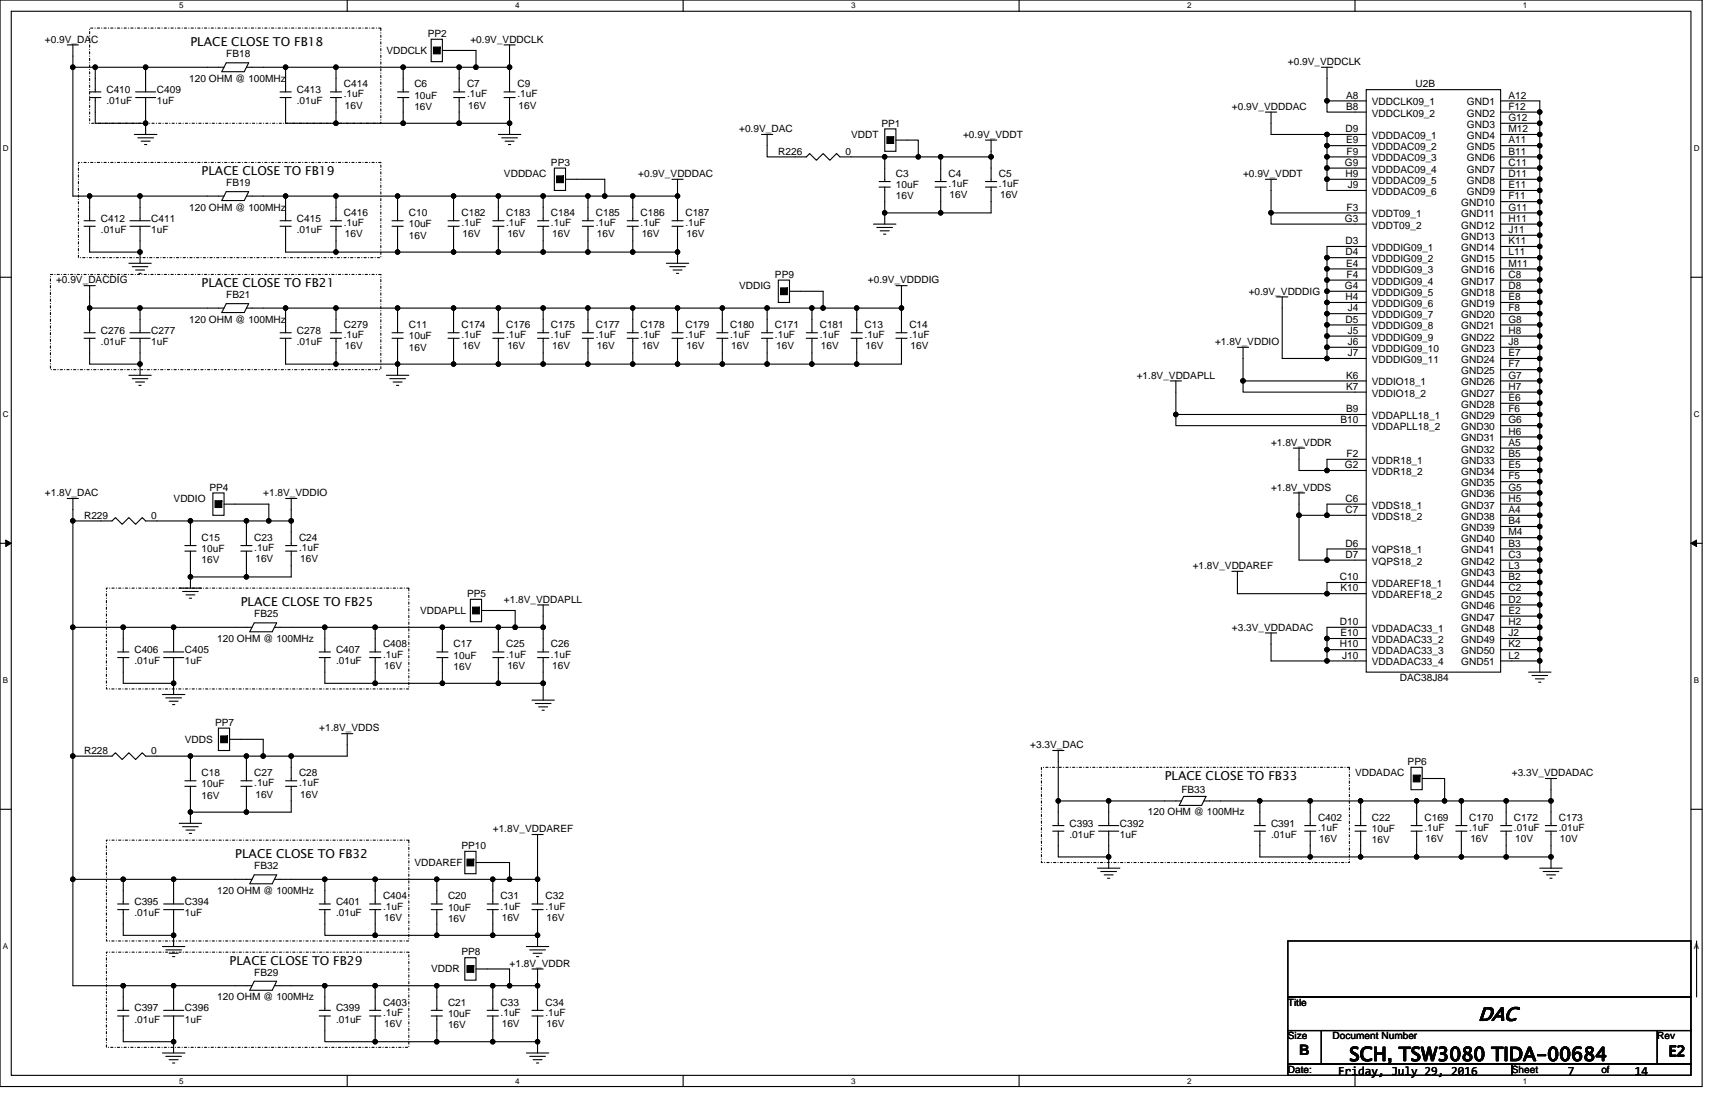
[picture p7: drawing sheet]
<svg xmlns="http://www.w3.org/2000/svg" width="432mm" height="279mm" viewBox="0 0 432 279" stroke-linecap="round" stroke-linejoin="round" font-family="sans-serif">
<path d="M0 0h428.6v273.5h-428.6zM2.8 2.8h422.9v267.9h-422.9z" fill="none" stroke="#000" stroke-width=".28"/>
<g fill="#fff">
<path d="M45.1 .3h1.1v2.3h-1.1z"/>
<path d="M45.1 271h1.1v2.2h-1.1z"/>
</g>
<path d="M87.4 0v2.8M87.4 270.7v2.8" fill="none" stroke="#000" stroke-width=".28"/>
<g fill="#fff">
<path d="M129.7 .3h1.1v2.3h-1.1z"/>
<path d="M129.7 271h1.1v2.2h-1.1z"/>
</g>
<path d="M172 0v2.8M172 270.7v2.8" fill="none" stroke="#000" stroke-width=".28"/>
<g fill="#fff">
<path d="M214.3 .3h1.1v2.3h-1.1z"/>
<path d="M214.3 271h1.1v2.2h-1.1z"/>
</g>
<path d="M256.6 0v2.8M256.6 270.7v2.8" fill="none" stroke="#000" stroke-width=".28"/>
<g fill="#fff">
<path d="M298.9 .3h1.1v2.3h-1.1z"/>
<path d="M298.9 271h1.1v2.2h-1.1z"/>
</g>
<path d="M341.2 0v2.8M341.2 270.7v2.8" fill="none" stroke="#000" stroke-width=".28"/>
<g fill="#fff">
<path d="M383.5 .3h1.1v2.3h-1.1z"/>
<path d="M383.5 271h1.1v2.2h-1.1z"/>
<path d="M.7 36.3h1.5v2.3h-1.5z"/>
<path d="M426.5 36.3h1.4v2.3h-1.4z"/>
<path d="M.7 103.3h1.5v2.2h-1.5z"/>
<path d="M426.5 103.3h1.4v2.2h-1.4z"/>
</g>
<path d="M0 69.8h2.8M425.7 69.8h2.9" fill="none" stroke="#000" stroke-width=".28"/>
<g fill="#fff">
<path d="M.7 170.2h1.4v2.3h-1.4z"/>
<path d="M426.5 170.2h1.3v2.3h-1.3z"/>
</g>
<path d="M0 136.8h2.8M425.7 136.8h2.9" fill="none" stroke="#000" stroke-width=".28"/>
<path d="M1.4 135.9l1.4 .9-1.4 .8zM425.7 136.8l1.4-.9v1.7z" fill="#000" stroke="#000" stroke-width=".25"/>
<g fill="#fff">
<path d="M.7 237.2h1.4v2.2h-1.4z"/>
<path d="M426.4 237.2h1.4v2.2h-1.4z"/>
</g>
<g fill="none" stroke="#000" stroke-width=".28">
<path d="M16.9 11.3h2.8M18.4 16.9h5.6M18.4 16.9v32.5h4.2M18.4 11.3v5.6M24 16.9h12.7M24 16.9v6.2M36.7 16.9v6.2M56.4 16.9h-19.7M57 15.8h5.6l-1.1 2.3h-5.7zM71.9 16.9h-9.9M71.9 16.9v6.2M71.9 16.9h12.7"/>
<path d="M84.6 16.9v6.2M84.6 16.9h16.9M101.5 16.9h14.1M101.5 16.9v6.2M108.6 9.9h2.8v5.6h-2.8zM111.4 12.7h8.4v4.2M115.6 16.9v6.2M115.6 16.9h4.2M119.8 16.9h8.5M126.9 11.3h2.8M128.3 16.9v6.2M128.3 11.3v5.6"/>
<path d="M332.7 16.9h2.8M334.1 16.9v8.5h9.9M22.6 23.1h2.8M22.6 24.6h2.8M24 24.6v6.4h12.7M33.8 33.8h5.7M34.1 24.6h5.1M34.1 23.1h5.1M34.7 34.7h4M35.5 35.5h2.3M36.4 36.4h.6M36.7 31v2.8"/>
<path d="M36.7 24.6v6.4M70.5 23.1h2.8M70.5 24.6h2.8M71.9 24.6v6.4h12.7M83.2 23.1h2.8M83.2 24.6h2.8M84.6 24.6v6.4M84.6 31h16.9M100.1 23.1h2.8M100.1 24.6h2.8M101.5 31h14.1M101.5 24.6v6.4"/>
<path d="M114.2 23.1h2.8M114.2 24.6h2.8M115.6 24.6v6.4M115.6 31h12.7M125.5 33.8h5.6M126.3 34.7h4M126.9 23.1h2.8M126.9 24.6h2.8M127.2 35.5h2.2M128 36.4h.6M128.3 24.6v6.4M128.3 31v2.8"/>
<path d="M191.7 33.8h2.9M193.1 33.8v5.7h9.9l.9-.8 1.6 1.6 1.7-1.6 1.7 1.6 1.7-1.6 .9 .8h11.3v6.2M222.8 32.4h2.8v5.7h-2.8zM222.8 39.5h8.4M225.6 35.3h5.6v4.2M231.2 39.5h5.7M236.9 39.5v6.2M236.9 39.5h12.6M248.1 35.3h2.9M249.5 35.3v4.2M249.5 39.5v6.2M318.6 28.2h2.8"/>
<path d="M320 28.2v5.6h14.1M334.1 25.4v2.8h9.9M334.1 39.5v2.8M334.1 33.8h9.9M334.1 33.8v2.9h9.9M334.1 36.7v2.8h9.9M344 22.6h33.8v146.6h-33.8zM377.8 25.4h9.9v2.8M377.8 28.2h9.9M377.8 31h9.9M377.8 33.8h9.9M377.8 36.7h9.9"/>
<path d="M377.8 39.5h9.9M387.7 28.2v2.8M387.7 31v2.8M387.7 33.8v2.9M387.7 36.7v2.8M387.7 39.5v2.8M21.2 55.6h2.8M21.2 57h2.8M22.6 57v6.5h12.7M22.6 49.4v6.2M22.6 49.4h12.7M32.7 57h5.1"/>
<path d="M32.7 55.6h5.1M35.3 49.4v6.2M35.3 57v6.5M56.4 49.4h-21.1M57 48.2h5.6l-1.1 2.3h-5.7zM62 49.4h9.9M70.5 55.6h2.8M70.5 57h2.8M71.9 57v6.5h12.7M71.9 49.4v6.2M71.9 49.4h12.7M83.2 55.6h2.8"/>
<path d="M83.2 57h2.8M84.6 57v6.5M84.6 49.4h15.5M84.6 49.4v6.2M98.7 55.6h2.8M98.7 57h2.8M100.1 57v6.5M100.1 49.4h14.1M100.1 49.4v6.2M112.8 55.6h2.8M112.8 57h2.8M114.2 49.4h22.6"/>
<path d="M114.2 57v6.5h11.3M114.2 49.4v6.2M124.1 55.6h2.8M124.1 57h2.8M125.5 57v6.5M125.5 49.4v6.2M135.3 55.6h2.9M135.3 57h2.9M136.8 49.4h11.2M136.8 49.4v6.2M136.8 57v6.5M139.6 42.3h2.8v5.6h-2.8z"/>
<path d="M142.4 45.1h9.9v4.3M146.6 55.6h2.8M146.6 57h2.8M148 49.4v6.2M148 57v6.5M148 49.4h4.3M152.3 49.4h7M157.9 55.6h2.8M157.9 57h2.8M159.3 49.4v6.2M159.3 57v6.5M159.3 49.4h11.3"/>
<path d="M169.2 45.1h2.8M169.2 55.6h2.8M169.2 57h2.8M170.6 45.1v4.3M170.6 49.4v6.2M170.6 57v6.5M219.9 56.4h5.7M220.8 57.3h3.9M221.3 45.7h2.9M221.3 47.1h2.9M221.6 58.1h2.3M222.5 58.9h.5"/>
<path d="M222.8 53.6v2.8M222.8 47.1v6.5h14.1M235.4 45.7h2.9M235.4 47.1h2.9M236.9 47.1v6.5M248.1 45.7h2.9M248.1 47.1h2.9M249.5 47.1v6.5h-12.6M318.6 45.1h2.8M320 53.6v2.8h24M320 45.1v8.5M334.1 42.3v2.8h9.9"/>
<path d="M334.1 42.3h9.9M334.1 45.1v2.8h9.9M344 53.6h-24M377.8 42.3h9.9M377.8 45.1h9.9M377.8 47.9h9.9M377.8 50.8h9.9M377.8 53.6h9.9M377.8 56.4h9.9M387.7 42.3v2.8M387.7 45.1v2.8M387.7 47.9v2.9"/>
<path d="M387.7 50.8v2.8M387.7 53.6v2.8M387.7 59.2h-9.9M387.7 56.4v2.8M387.7 59.2v2.8M21.2 71.9h2.8M22.6 71.9v5.7M22.6 77.6h12.7M22.6 77.6v6.2M32.4 66.3h5.7M33.3 67.1h3.9M34.1 68h2.3"/>
<path d="M35 68.8h.5M35.3 63.5v2.8M35.3 77.6v6.2M56.4 77.6h-21.1M57 76.4h5.6l-1.1 2.3h-5.7zM62 77.6h9.9M71.9 77.6v6.2M71.9 77.6h12.7M84.6 63.5h15.5M84.6 77.6h15.5M84.6 77.6v6.2M100.1 77.6h14.1"/>
<path d="M100.1 77.6v6.2M100.1 63.5h14.1M114.2 77.6v6.2M114.2 77.6h11.3M125.5 63.5h11.3M125.5 77.6v6.2M125.5 77.6h11.3M136.8 77.6v6.2M136.8 77.6h11.2v6.2M136.8 63.5h11.2M148 77.6h11.3M148 63.5h11.3"/>
<path d="M159.3 77.6v6.2M159.3 77.6h11.3v6.2M159.3 63.5h11.3M167.8 66.3h5.6M168.6 67.1h4M169.5 68h2.2M170.3 68.8h.6M170.6 63.5v2.8M170.6 77.6h11.3M181.9 77.6h11.2M181.9 77.6v6.2M193.1 77.6v6.2"/>
<path d="M193.1 77.6h11.3M196 70.5h2.8v5.6h-2.8zM198.8 73.3h8.4v4.3M204.4 77.6v6.2M204.4 77.6h2.8M207.2 77.6h8.5M215.7 77.6h11.3M215.7 77.6v6.2M225.6 71.9h2.8M227 71.9v5.7M227 77.6v6.2M321.4 74.7h2.9"/>
<path d="M322.8 74.7v15.5h11.3M334.1 79v2.8h9.9M334.1 76.1v2.9M334.1 76.1h9.9M334.1 64.9v2.8h9.9M334.1 67.7v2.8h9.9M334.1 70.5v2.8h9.9M334.1 79h9.9M334.1 73.3v2.8M344 62h-9.9v2.9h9.9M377.8 64.9h9.9M377.8 67.7h9.9"/>
<path d="M377.8 70.5h9.9M377.8 73.3h9.9M377.8 76.1h9.9M377.8 79h9.9M387.7 62h-9.9M387.7 62v2.9M387.7 64.9v2.8M387.7 67.7v2.8M387.7 70.5v2.8M387.7 73.3v2.8M387.7 76.1v2.9M387.7 79v2.8"/>
<path d="M21.2 83.8h2.8M21.2 85.2h2.8M22.6 85.2v6.5h12.7M32.4 94.5h5.7M32.7 85.2h5.1M32.7 83.8h5.1M33.3 95.3h3.9M34.1 96.2h2.3M35 97h.5M35.3 91.7v2.8M35.3 85.2v6.5M70.5 83.8h2.8"/>
<path d="M70.5 85.2h2.8M71.9 85.2v6.5h12.7M83.2 83.8h2.8M83.2 85.2h2.8M84.6 91.7h15.5M84.6 85.2v6.5M97.3 94.5h5.6M98.1 95.3h4M98.7 83.8h2.8M98.7 85.2h2.8M99 96.2h2.2M99.8 97h.6"/>
<path d="M100.1 91.7h14.1M100.1 91.7v2.8M100.1 85.2v6.5M112.8 83.8h2.8M112.8 85.2h2.8M114.2 91.7h11.3M114.2 85.2v6.5M124.1 83.8h2.8M124.1 85.2h2.8M125.5 85.2v6.5M125.5 91.7h11.3M135.3 83.8h2.9"/>
<path d="M135.3 85.2h2.9M136.8 85.2v6.5M136.8 91.7h11.2M146.6 83.8h2.8M146.6 85.2h2.8M148 91.7h11.3M148 85.2v6.5M157.9 83.8h2.8M157.9 85.2h2.8M159.3 91.7h11.3M159.3 85.2v6.5M169.2 83.8h2.8"/>
<path d="M169.2 85.2h2.8M170.6 85.2v6.5M170.6 91.7h11.3M180.5 83.8h2.8M180.5 85.2h2.8M181.9 91.7h11.2M181.9 85.2v6.5M191.7 83.8h2.9M191.7 85.2h2.9M193.1 91.7h11.3M193.1 85.2v6.5M203 83.8h2.8"/>
<path d="M203 85.2h2.8M204.4 91.7h11.3M204.4 85.2v6.5M214.3 83.8h2.8M214.3 85.2h2.8M215.7 85.2v6.5M225.6 83.8h2.8M225.6 85.2h2.8M227 85.2v6.5h-11.3M294.6 95.9h2.9M296.1 95.9v8.4M311.6 87.4h2.8"/>
<path d="M313 87.4v8.5M313 95.9v2.8h31M313 95.9h31M334.1 81.8v2.8h9.9M334.1 87.4v2.8h9.9M334.1 84.6v2.8h9.9M377.8 81.8h9.9M377.8 84.6h9.9M377.8 87.4h9.9M377.8 90.2h9.9M377.8 93h9.9M377.8 95.9h9.9"/>
<path d="M377.8 98.7h9.9M387.7 81.8v2.8M387.7 84.6v2.8M387.7 87.4v2.8M387.7 90.2v2.8M387.7 93v2.9M387.7 95.9v2.8M387.7 98.7v2.8M296.1 104.3v2.8h47.9M296.1 104.3h47.9M325.6 112.8h2.9M327.1 112.8v5.6h7"/>
<path d="M334.1 118.4h9.9M344 115.6h-9.9v2.8M377.8 101.5h9.9M377.8 104.3h9.9M377.8 107.1h9.9M377.8 110h9.9M377.8 112.8h9.9M377.8 115.6h9.9M377.8 118.4h9.9M387.7 101.5v2.8M387.7 104.3v2.8M387.7 107.1v2.9"/>
<path d="M387.7 110v2.8M387.7 112.8v2.8M387.7 115.6v2.8M387.7 118.4v2.8M16.9 125.5h2.8M18.4 125.5v5.6h9.8l.9-.8 1.7 1.7 1.6-1.7 1.7 1.7 1.7-1.7 .9 .8h11.2M18.4 131.1v26.8M46.5 137.3h2.9M46.5 138.7h2.9M47.9 131.1v6.2M47.9 138.7v6.5M47.9 131.1h14.1"/>
<path d="M53.6 124.1h2.8v5.6h-2.8zM56.4 126.9h11.3v4.2M60.6 137.3h2.9M60.6 138.7h2.9M62 138.7v6.5M62 131.1v6.2M62 131.1h5.7M67.7 131.1h5.6M71.9 125.5h2.8M71.9 137.3h2.8M71.9 138.7h2.8M73.3 131.1v6.2"/>
<path d="M73.3 125.5v5.6M73.3 138.7v6.5h-11.3M325.6 124.1h2.9M327.1 129.7h7M327.1 124.1v5.6M327.1 129.7v11.3h7M334.1 129.7h9.9M344 126.9h-9.9v2.8M344 138.2h-9.9v2.8M377.8 121.2h9.9M377.8 124.1h9.9M377.8 126.9h9.9"/>
<path d="M377.8 129.7h9.9M377.8 132.5h9.9M377.8 135.3h9.9M377.8 138.2h9.9M387.7 121.2v2.9M387.7 124.1v2.8M387.7 126.9v2.8M387.7 129.7v2.8M387.7 132.5v2.8M387.7 135.3v2.9M387.7 138.2v2.8M18.4 157.9h12.6"/>
<path d="M18.4 157.9v32.4M31 157.9v6.2M31 157.9h12.7M43.7 157.9v6.2M43.7 157.9h19.8M45.1 148h5.7M46 148.9h3.9M46.8 149.7h2.3M47.7 150.6h.5M47.9 145.2v2.8M47.9 145.2h14.1M64 156.8h5.7l-1.2 2.2h-5.6z"/>
<path d="M69.1 157.9h12.7M81.8 157.9v6.2M81.8 157.9h12.7M94.5 157.9v6.2M94.5 157.9h16.9M111.4 157.9h14.1M111.4 157.9v6.2M118.4 150.9h2.8v5.6h-2.8zM121.2 153.7h8.5v4.2M125.5 157.9v6.2M125.5 157.9h4.2M129.7 157.9h7.1"/>
<path d="M135.3 152.3h2.9M136.8 157.9v6.2M136.8 152.3v5.6M310.2 143.8h2.8M311.6 143.8v5.6h22.5M318.6 159.3h2.8M320 159.3v7.1h14.1M334.1 149.4h9.9M334.1 141h9.9M344 146.6h-9.9v2.8M344 157.9h-9.9v2.8M377.8 141h9.9"/>
<path d="M377.8 143.8h9.9M377.8 146.6h9.9M377.8 149.4h9.9M377.8 152.3h9.9M377.8 155.1h9.9M377.8 157.9h9.9M387.7 141v2.8M387.7 143.8v2.8M387.7 146.6v2.8M387.7 149.4v2.9M387.7 152.3v2.8M387.7 155.1v2.8"/>
<path d="M387.7 157.9v2.8M29.6 164.1h2.8M29.6 165.5h2.8M31 165.5v6.5h12.7M40.9 174.8h5.6M41.2 165.5h5M41.2 164.1h5M41.7 175.7h4M42.6 176.5h2.3M43.4 177.4h.6M43.7 172v2.8M43.7 165.5v6.5"/>
<path d="M80.4 164.1h2.8M80.4 165.5h2.8M81.8 165.5v6.5h12.7M93 164.1h2.9M93 165.5h2.9M94.5 165.5v6.5M94.5 172h16.9M110 164.1h2.8M110 165.5h2.8M111.4 172h14.1M111.4 165.5v6.5M124.1 164.1h2.8"/>
<path d="M124.1 165.5h2.8M125.5 165.5v6.5M125.5 172h11.3M133.9 176.2h5.7M134.8 177.1h3.9M135.3 164.1h2.9M135.3 165.5h2.9M135.6 177.9h2.3M136.5 178.8h.5M136.8 165.5v6.5M136.8 172v4.2M334.1 163.5v2.9"/>
<path d="M334.1 160.7v2.8M334.1 166.4h9.9M334.1 163.5h9.9M344 160.7h-9.9M377.8 160.7h9.9M377.8 163.5h9.9M377.8 166.4h9.9M384.9 169.2h5.6M385.7 170h4M386.6 170.9h2.2M387.4 171.7h.6M387.7 163.5v2.9"/>
<path d="M387.7 166.4v2.8M387.7 160.7v2.8M46.5 196.5h2.9M46.5 197.9h2.9M47.9 190.3h14.1M47.9 190.3h-11.2l-.9-.8-1.7 1.7-1.7-1.7-1.6 1.7-1.7-1.7-.9 .8h-9.8v31M47.9 190.3v6.2M47.9 197.9v6.5M55 183.3h2.8v5.6h-2.8zM57.8 186.1h8.5v4.2M60.6 196.5h2.9M60.6 197.9h2.9"/>
<path d="M62 197.9v6.5M62 190.3h4.3M62 190.3v6.2M71.9 196.5h2.8M71.9 197.9h2.8M73.3 197.9v6.5h-11.3M73.3 190.3v6.2M86 184.7h2.8M87.4 184.7v5.6h-21.1M265 188.9h2.9M266.4 188.9v12.7M355.3 193.1h2.8v5.7h-2.8z"/>
<path d="M358.1 196h5.6v5.6M389.1 196h2.8M390.5 196v5.6M0 203.7h2.8M45.1 207.2h5.7M46 208.1h3.9M46.8 208.9h2.3M47.7 209.8h.5M47.9 204.4h14.1M47.9 204.4v2.8M117 214.3h2.8v5.6h-2.8zM119.8 217.1h8.5v4.2"/>
<path d="M133.9 210.1h2.9M135.3 210.1v11.2M265 207.8h2.9M265 209.2h2.9M266.4 201.6v6.2M266.4 201.6h12.7M266.4 209.2v6.5h12.7M276.3 218.5h5.7M276.6 209.2h5.1M276.6 207.8h5.1M277.2 219.4h3.9M279.1 209.2v6.5"/>
<path d="M279.1 201.6v6.2M279.1 215.7v2.8M279.1 201.6h18.4M298 200.5h5.7l-1.2 2.2h-5.6zM303.1 201.6h14.1M315.8 207.8h2.8M315.8 209.2h2.8M317.2 201.6v6.2M317.2 201.6h12.7M317.2 209.2v6.5h12.7M328.5 207.8h2.8M328.5 209.2h2.8"/>
<path d="M329.9 209.2v6.5M329.9 215.7h12.7M329.9 201.6v6.2M329.9 201.6h12.7M341.2 207.8h2.8M341.2 209.2h2.8M342.6 209.2v6.5M342.6 215.7h14.1M342.6 201.6v6.2M342.6 201.6h21.1M355.3 207.8h2.8M355.3 209.2h2.8"/>
<path d="M356.7 201.6v6.2M356.7 209.2v6.5M356.7 215.7h11.2M363.7 201.6h4.2M366.5 207.8h2.9M366.5 209.2h2.9M367.9 201.6h11.3v6.2M367.9 215.7h11.3M367.9 209.2v6.5M367.9 201.6v6.2M377.8 207.8h2.8M377.8 209.2h2.8"/>
<path d="M379.2 201.6h11.3M379.2 215.7h11.3M379.2 209.2v6.5M387.7 218.5h5.6M388.5 219.4h4M389.1 207.8h2.8M389.1 209.2h2.8M390.5 201.6v6.2M390.5 209.2v6.5M390.5 215.7v2.8M425.7 203.7h2.9M18.4 221.3h12.6"/>
<path d="M18.4 221.3v26.8h12.6M29.6 227.5h2.8M29.6 229h2.8M31 229v6.4h12.7M40.9 238.3h5.6M41.2 229h5M41.2 227.5h5M41.7 239.1h4M42.6 239.9h2.3M43.7 229v6.4M43.7 221.3h-12.7v6.2M43.7 235.4v2.9"/>
<path d="M63.5 221.3h-19.8v6.2M64 220.2h5.7l-1.2 2.3h-5.6zM69.1 221.3h12.7M80.4 227.5h2.8M80.4 229h2.8M81.8 229v6.4h12.7M81.8 221.3v6.2M81.8 221.3h28.2M93 227.5h2.9M93 229h2.9M94.5 221.3v6.2M94.5 229v6.4h15.5"/>
<path d="M108.6 227.5h2.8M108.6 229h2.8M110 221.3h14.1M110 221.3v6.2M110 229v6.4M110 235.4h14.1M122.7 227.5h2.8M122.7 229h2.8M124.1 221.3h4.2M124.1 229v6.4M124.1 221.3v6.2M124.1 235.4h11.2"/>
<path d="M128.3 221.3h7M132.5 238.3h5.7M133.4 239.1h3.9M133.9 227.5h2.9M133.9 229h2.9M134.2 239.9h2.3M135.3 229v6.4M135.3 235.4v2.9M135.3 221.3v6.2M278 220.2h2.3M278.8 221.1h.6M324.3 236.9h101.4v14.1h-101.4z"/>
<path d="M389.4 220.2h2.2M390.2 221.1h.6M427.2 236.9v14.1M29.6 254.3h2.8M29.6 255.7h2.8M31 248.1v6.2M31 248.1h12.7M31 255.7v6.5h12.7M41.2 255.7h5M41.2 254.3h5M43.4 240.8h.6M43.7 255.7v6.5"/>
<path d="M63.5 248.1h-19.8v6.2M64 247h5.7l-1.2 2.3h-5.6zM69.1 248.1h12.7M80.4 254.3h2.8M80.4 255.7h2.8M81.8 255.7v6.5h12.7M93 254.3h2.9M93 255.7h2.9M94.5 255.7v6.5h15.5M94.5 248.1h-12.7v6.2M108.6 254.3h2.8M108.6 255.7h2.8"/>
<path d="M110 248.1h-15.5v6.2M110 248.1h14.1M110 248.1v6.2M110 255.7v6.5M117 241.1h2.8v5.6h-2.8zM119.8 243.9h8.5v4.2M122.7 254.3h2.8M122.7 255.7h2.8M124.1 255.7v6.5M124.1 248.1h4.2M124.1 248.1v6.2M128.3 248.1h7"/>
<path d="M133.9 254.3h2.9M133.9 255.7h2.9M133.9 243.9h2.9M135.1 240.8h.5M135.3 255.7v6.5M135.3 243.9v4.2M135.3 248.1v6.2M324.3 251h101.4v8.4h-101.4zM324.3 259.4h8.4v8.5h-8.4zM332.7 259.4h84.6v8.5h-84.6zM417.3 259.4h8.4v8.5h-8.4zM40.9 265h5.6"/>
<path d="M41.7 265.9h4M42.6 266.7h2.3M43.4 267.6h.6M43.7 262.2v2.8M110 262.2h14.1M124.1 262.2h11.2M132.5 265h5.7M133.4 265.9h3.9M134.2 266.7h2.3M135.1 267.6h.5M135.3 262.2v2.8M324.3 267.9h56.3v2.8h-56.3z"/>
<path d="M380.6 267.9h45.1v2.8h-45.1z"/>
</g>
<path d="M22.6 7.1h73.3v23.9h-73.3zM19.7 40.9h76.2v24h-76.2zM12.7 69.1h83.2v23.9h-83.2zM26.8 148h76.1v25.4h-76.1zM262.2 193.1h77.5v24h-77.5zM26.8 211.5h76.1v25.4h-76.1zM26.8 239.7h76.1v23.9h-76.1z" fill="none" stroke="#000" stroke-width=".28" stroke-dasharray=".6 .6 0 .6"/>
<g fill="#000" stroke="#000" stroke-width=".28">
<path d="M109.1 11.9v1.6h1.7v-1.6z" fill-rule="evenodd"/>
<path d="M223.3 34.4v1.7h1.7v-1.7z" fill-rule="evenodd"/>
<path d="M140.1 44.3v1.7h1.7v-1.7z" fill-rule="evenodd"/>
<path d="M196.5 72.5v1.7h1.7v-1.7z" fill-rule="evenodd"/>
<path d="M54.1 126v1.7h1.7v-1.7z" fill-rule="evenodd"/>
<path d="M119 152.8v1.7h1.7v-1.7z" fill-rule="evenodd"/>
<path d="M55.6 185.3v1.6h1.7v-1.6z" fill-rule="evenodd"/>
<path d="M355.8 195.1v1.7h1.7v-1.7z" fill-rule="evenodd"/>
<path d="M117.6 216.3v1.7h1.7v-1.7z" fill-rule="evenodd"/>
<path d="M117.6 243.1v1.7h1.7v-1.7z" fill-rule="evenodd"/>
<circle cx="18.3" cy="16.9" r=".56"/>
<circle cx="24" cy="16.9" r=".57"/>
<circle cx="36.7" cy="16.9" r=".56"/>
<circle cx="71.9" cy="16.9" r=".56"/>
<circle cx="84.6" cy="16.9" r=".56"/>
<circle cx="101.5" cy="16.9" r=".57"/>
<circle cx="115.6" cy="16.9" r=".57"/>
<circle cx="119.8" cy="16.9" r=".56"/>
<circle cx="128.3" cy="16.9" r=".56"/>
<circle cx="36.7" cy="31" r=".56"/>
<circle cx="84.6" cy="31" r=".56"/>
<circle cx="101.5" cy="31" r=".57"/>
<circle cx="115.6" cy="31" r=".57"/>
<circle cx="128.3" cy="31" r=".56"/>
<circle cx="222.7" cy="39.5" r=".55"/>
<circle cx="231.2" cy="39.5" r=".55"/>
<circle cx="236.8" cy="39.5" r=".55"/>
<circle cx="249.5" cy="39.5" r=".56"/>
<circle cx="334.1" cy="33.8" r=".56"/>
<circle cx="334.1" cy="39.5" r=".56"/>
<circle cx="334.1" cy="25.4" r=".56"/>
<circle cx="334.1" cy="36.7" r=".56"/>
<circle cx="387.7" cy="31" r=".56"/>
<circle cx="387.7" cy="28.2" r=".55"/>
<circle cx="387.7" cy="33.8" r=".55"/>
<circle cx="387.7" cy="39.5" r=".55"/>
<circle cx="387.7" cy="36.7" r=".55"/>
<circle cx="22.6" cy="49.3" r=".55"/>
<circle cx="35.2" cy="49.3" r=".55"/>
<circle cx="71.9" cy="49.3" r=".55"/>
<circle cx="84.6" cy="49.3" r=".55"/>
<circle cx="100.1" cy="49.3" r=".55"/>
<circle cx="114.2" cy="49.3" r=".55"/>
<circle cx="125.5" cy="49.3" r=".55"/>
<circle cx="136.7" cy="49.3" r=".56"/>
<circle cx="148" cy="49.3" r=".55"/>
<circle cx="152.2" cy="49.3" r=".55"/>
<circle cx="159.3" cy="49.3" r=".55"/>
<circle cx="170.6" cy="49.3" r=".55"/>
<circle cx="222.7" cy="53.6" r=".55"/>
<circle cx="236.8" cy="53.6" r=".55"/>
<circle cx="320" cy="53.6" r=".56"/>
<circle cx="334.1" cy="45.1" r=".57"/>
<circle cx="334.1" cy="42.3" r=".56"/>
<circle cx="387.7" cy="59.2" r=".56"/>
<circle cx="387.7" cy="45.1" r=".56"/>
<circle cx="387.7" cy="50.8" r=".55"/>
<circle cx="387.7" cy="53.6" r=".55"/>
<circle cx="387.7" cy="47.9" r=".55"/>
<circle cx="387.7" cy="56.4" r=".55"/>
<circle cx="387.7" cy="42.3" r=".55"/>
<circle cx="22.6" cy="77.5" r=".55"/>
<circle cx="35.2" cy="77.5" r=".55"/>
<circle cx="35.2" cy="63.4" r=".55"/>
<circle cx="71.9" cy="77.5" r=".55"/>
<circle cx="84.6" cy="63.4" r=".55"/>
<circle cx="84.6" cy="77.5" r=".55"/>
<circle cx="100.1" cy="77.5" r=".55"/>
<circle cx="100.1" cy="63.4" r=".55"/>
<circle cx="114.2" cy="77.5" r=".55"/>
<circle cx="114.2" cy="63.4" r=".55"/>
<circle cx="125.5" cy="77.5" r=".55"/>
<circle cx="125.5" cy="63.4" r=".55"/>
<circle cx="136.7" cy="63.4" r=".56"/>
<circle cx="136.7" cy="77.5" r=".56"/>
<circle cx="148" cy="63.4" r=".55"/>
<circle cx="148" cy="77.5" r=".55"/>
<circle cx="159.3" cy="77.5" r=".55"/>
<circle cx="159.3" cy="63.4" r=".55"/>
<circle cx="170.6" cy="77.5" r=".55"/>
<circle cx="170.6" cy="63.4" r=".55"/>
<circle cx="181.9" cy="77.5" r=".55"/>
<circle cx="193.1" cy="77.5" r=".56"/>
<circle cx="204.4" cy="77.5" r=".55"/>
<circle cx="207.2" cy="77.5" r=".56"/>
<circle cx="215.7" cy="77.5" r=".55"/>
<circle cx="227" cy="77.5" r=".55"/>
<circle cx="334.1" cy="73.3" r=".57"/>
<circle cx="334.1" cy="67.7" r=".56"/>
<circle cx="334.1" cy="78.9" r=".56"/>
<circle cx="334.1" cy="70.5" r=".56"/>
<circle cx="334.1" cy="76.1" r=".56"/>
<circle cx="334.1" cy="64.9" r=".56"/>
<circle cx="387.7" cy="73.3" r=".56"/>
<circle cx="387.7" cy="64.9" r=".55"/>
<circle cx="387.7" cy="62" r=".55"/>
<circle cx="387.7" cy="70.5" r=".55"/>
<circle cx="387.7" cy="67.7" r=".55"/>
<circle cx="387.7" cy="76.1" r=".55"/>
<circle cx="387.7" cy="78.9" r=".55"/>
<circle cx="35.2" cy="91.6" r=".55"/>
<circle cx="84.6" cy="91.6" r=".55"/>
<circle cx="100.1" cy="91.6" r=".55"/>
<circle cx="114.2" cy="91.6" r=".55"/>
<circle cx="125.5" cy="91.6" r=".55"/>
<circle cx="136.7" cy="91.6" r=".56"/>
<circle cx="148" cy="91.6" r=".55"/>
<circle cx="159.3" cy="91.6" r=".55"/>
<circle cx="170.6" cy="91.6" r=".55"/>
<circle cx="181.9" cy="91.6" r=".55"/>
<circle cx="193.1" cy="91.6" r=".56"/>
<circle cx="204.4" cy="91.6" r=".55"/>
<circle cx="215.7" cy="91.6" r=".55"/>
<circle cx="313" cy="95.9" r=".56"/>
<circle cx="334.1" cy="87.4" r=".57"/>
<circle cx="334.1" cy="90.2" r=".56"/>
<circle cx="334.1" cy="84.6" r=".56"/>
<circle cx="334.1" cy="81.8" r=".56"/>
<circle cx="387.7" cy="87.4" r=".56"/>
<circle cx="387.7" cy="81.8" r=".55"/>
<circle cx="387.7" cy="84.6" r=".55"/>
<circle cx="387.7" cy="90.2" r=".55"/>
<circle cx="387.7" cy="93" r=".55"/>
<circle cx="387.7" cy="98.7" r=".55"/>
<circle cx="387.7" cy="95.9" r=".55"/>
<circle cx="296" cy="104.3" r=".55"/>
<circle cx="334.1" cy="118.4" r=".56"/>
<circle cx="387.7" cy="101.5" r=".56"/>
<circle cx="387.7" cy="115.6" r=".56"/>
<circle cx="387.7" cy="110" r=".55"/>
<circle cx="387.7" cy="112.8" r=".55"/>
<circle cx="387.7" cy="104.3" r=".55"/>
<circle cx="387.7" cy="107.1" r=".55"/>
<circle cx="387.7" cy="118.4" r=".55"/>
<circle cx="18.3" cy="131.1" r=".55"/>
<circle cx="47.9" cy="131.1" r=".55"/>
<circle cx="62" cy="131.1" r=".55"/>
<circle cx="67.7" cy="131.1" r=".55"/>
<circle cx="73.3" cy="131.1" r=".56"/>
<circle cx="327.1" cy="129.7" r=".57"/>
<circle cx="334.1" cy="129.7" r=".57"/>
<circle cx="387.7" cy="129.7" r=".56"/>
<circle cx="387.7" cy="135.3" r=".55"/>
<circle cx="387.7" cy="121.2" r=".55"/>
<circle cx="387.7" cy="124.1" r=".55"/>
<circle cx="387.7" cy="126.9" r=".55"/>
<circle cx="387.7" cy="132.5" r=".55"/>
<circle cx="387.7" cy="138.2" r=".55"/>
<circle cx="18.3" cy="157.9" r=".56"/>
<circle cx="31" cy="157.9" r=".57"/>
<circle cx="43.7" cy="157.9" r=".56"/>
<circle cx="47.9" cy="145.2" r=".55"/>
<circle cx="62" cy="145.2" r=".55"/>
<circle cx="81.8" cy="157.9" r=".56"/>
<circle cx="94.5" cy="157.9" r=".57"/>
<circle cx="111.4" cy="157.9" r=".56"/>
<circle cx="125.5" cy="157.9" r=".56"/>
<circle cx="129.7" cy="157.9" r=".57"/>
<circle cx="136.7" cy="157.9" r=".57"/>
<circle cx="334.1" cy="141" r=".56"/>
<circle cx="334.1" cy="149.4" r=".56"/>
<circle cx="387.7" cy="143.8" r=".56"/>
<circle cx="387.7" cy="157.9" r=".56"/>
<circle cx="387.7" cy="152.2" r=".55"/>
<circle cx="387.7" cy="149.4" r=".55"/>
<circle cx="387.7" cy="141" r=".55"/>
<circle cx="387.7" cy="146.6" r=".55"/>
<circle cx="387.7" cy="155.1" r=".55"/>
<circle cx="43.7" cy="172" r=".56"/>
<circle cx="94.5" cy="172" r=".57"/>
<circle cx="111.4" cy="172" r=".56"/>
<circle cx="125.5" cy="172" r=".56"/>
<circle cx="136.7" cy="172" r=".57"/>
<circle cx="334.1" cy="166.3" r=".56"/>
<circle cx="334.1" cy="163.5" r=".56"/>
<circle cx="334.1" cy="160.7" r=".56"/>
<circle cx="387.7" cy="166.3" r=".55"/>
<circle cx="387.7" cy="160.7" r=".55"/>
<circle cx="387.7" cy="163.5" r=".55"/>
<circle cx="18.3" cy="190.3" r=".55"/>
<circle cx="47.9" cy="190.3" r=".55"/>
<circle cx="62" cy="190.3" r=".55"/>
<circle cx="66.3" cy="190.3" r=".56"/>
<circle cx="73.3" cy="190.3" r=".56"/>
<circle cx="47.9" cy="204.4" r=".55"/>
<circle cx="62" cy="204.4" r=".55"/>
<circle cx="266.4" cy="201.6" r=".55"/>
<circle cx="279.1" cy="201.6" r=".55"/>
<circle cx="279.1" cy="215.7" r=".55"/>
<circle cx="317.2" cy="201.6" r=".55"/>
<circle cx="329.9" cy="201.6" r=".55"/>
<circle cx="329.9" cy="215.7" r=".55"/>
<circle cx="342.6" cy="201.6" r=".55"/>
<circle cx="342.6" cy="215.7" r=".55"/>
<circle cx="356.7" cy="201.6" r=".55"/>
<circle cx="356.7" cy="215.7" r=".55"/>
<circle cx="363.7" cy="201.6" r=".55"/>
<circle cx="367.9" cy="215.7" r=".55"/>
<circle cx="367.9" cy="201.6" r=".55"/>
<circle cx="379.2" cy="201.6" r=".55"/>
<circle cx="379.2" cy="215.7" r=".55"/>
<circle cx="390.5" cy="201.6" r=".56"/>
<circle cx="390.5" cy="215.7" r=".56"/>
<circle cx="18.3" cy="221.3" r=".56"/>
<circle cx="31" cy="221.3" r=".57"/>
<circle cx="43.7" cy="235.4" r=".56"/>
<circle cx="43.7" cy="221.3" r=".56"/>
<circle cx="81.8" cy="221.3" r=".56"/>
<circle cx="94.5" cy="221.3" r=".57"/>
<circle cx="94.5" cy="235.4" r=".57"/>
<circle cx="110" cy="221.3" r=".56"/>
<circle cx="110" cy="235.4" r=".56"/>
<circle cx="124" cy="221.3" r=".56"/>
<circle cx="124" cy="235.4" r=".56"/>
<circle cx="128.3" cy="221.3" r=".56"/>
<circle cx="135.3" cy="235.4" r=".56"/>
<circle cx="135.3" cy="221.3" r=".56"/>
<circle cx="31" cy="248.1" r=".56"/>
<circle cx="43.7" cy="248.1" r=".55"/>
<circle cx="81.8" cy="248.1" r=".55"/>
<circle cx="94.5" cy="248.1" r=".56"/>
<circle cx="110" cy="248.1" r=".55"/>
<circle cx="124.1" cy="248.1" r=".55"/>
<circle cx="128.3" cy="248.1" r=".55"/>
<circle cx="135.3" cy="248.1" r=".55"/>
<circle cx="43.7" cy="262.2" r=".55"/>
<circle cx="94.5" cy="262.2" r=".56"/>
<circle cx="110" cy="262.2" r=".55"/>
<circle cx="124.1" cy="262.2" r=".55"/>
<circle cx="135.3" cy="262.2" r=".55"/>
</g>
<g font-size="4.8">
<text x="372.2" y="256.9">DAC</text>
<text x="339.7" y="267">SCH, TSW3080 TIDA-00684</text>
</g>
<g font-size="3.7">
<text x="327.1" y="265.6">B</text>
<text x="420.1" y="265.9">E2</text>
</g>
<g font-size="3.1">
<text x="47.9" y="11.6">PLACE CLOSE TO FB18</text>
<text x="50.8" y="44">PLACE CLOSE TO FB19</text>
<text x="50.8" y="72.2">PLACE CLOSE TO FB21</text>
<text x="60.6" y="152.5">PLACE CLOSE TO FB25</text>
<text x="293.2" y="196.3">PLACE CLOSE TO FB33</text>
<text x="59.2" y="216">PLACE CLOSE TO FB32</text>
<text x="57.8" y="242.8">PLACE CLOSE TO FB29</text>
<text x="336.9" y="270.7">Friday, July 29, 2016</text>
<text x="394.7" y="270.7">7</text>
<text x="411.6" y="270.7">14</text>
</g>
<g font-size="2.5">
<text x="11.3" y="10.7">+0.9V_DAC</text>
<text x="107.7" y="9.3">PP2</text>
<text x="118.4" y="10.7">+0.9V_VDDCLK</text>
<text x="57" y="14.4">FB18</text>
<text x="97.3" y="13.5">VDDCLK</text>
<text x="324.3" y="16.4">+0.9V_VDDCLK</text>
<text x="26.8" y="23.4">C410</text>
<text x="39.5" y="23.4">C409</text>
<text x="47.7" y="20.6">120 OHM @ 100MHz</text>
<text x="74.7" y="23.4">C413</text>
<text x="86.6" y="22">C414</text>
<text x="104.3" y="22">C6</text>
<text x="117.6" y="22">C7</text>
<text x="130.3" y="22">C9</text>
<text x="356.4" y="22">U2B</text>
<text x="26.8" y="26.2">.01uF</text>
<text x="39.5" y="26.2">1uF</text>
<text x="74.7" y="26.2">.01uF</text>
<text x="86.6" y="24.5">.1uF</text>
<text x="86.8" y="27.3">16V</text>
<text x="104.3" y="24.8">10uF</text>
<text x="104.3" y="27.6">16V</text>
<text x="117.6" y="24.5">.1uF</text>
<text x="117.9" y="27.3">16V</text>
<text x="130.3" y="24.5">.1uF</text>
<text x="130.6" y="27.3">16V</text>
<text x="310.2" y="27.6">+0.9V_VDDDAC</text>
<text x="338.9" y="24.8">A8</text>
<text x="338.9" y="27.6">B8</text>
<text x="345.4" y="26.5">VDDCLK09_1</text>
<text x="345.4" y="29.4">VDDCLK09_2</text>
<text x="369.3" y="26.5">GND1</text>
<text x="369.3" y="29.4">GND2</text>
<text x="379.8" y="24.8">A12</text>
<text x="379.8" y="27.6">F12</text>
<text x="186.1" y="33.3">+0.9V_DAC</text>
<text x="214.3" y="34.7">VDDT</text>
<text x="221.9" y="31.9">PP1</text>
<text x="242.5" y="34.7">+0.9V_VDDT</text>
<text x="338.8" y="33.3">D9</text>
<text x="345.4" y="35">VDDDAC09_1</text>
<text x="369.3" y="32.2">GND3</text>
<text x="369.3" y="35">GND4</text>
<text x="379.8" y="30.4">G12</text>
<text x="379.8" y="33.3">M12</text>
<text x="138.7" y="41.7">PP3</text>
<text x="196" y="38.9">R226</text>
<text x="212.9" y="38.9">0</text>
<text x="338.6" y="41.7">G9</text>
<text x="338.9" y="36.1">E9</text>
<text x="339" y="38.9">F9</text>
<text x="345.4" y="37.8">VDDDAC09_2</text>
<text x="345.4" y="40.6">VDDDAC09_3</text>
<text x="369.3" y="37.8">GND5</text>
<text x="369.3" y="40.6">GND6</text>
<text x="379.8" y="36.1">A11</text>
<text x="379.8" y="38.9">B11</text>
<text x="379.8" y="41.7">C11</text>
<text x="57" y="46.8">FB19</text>
<text x="126.9" y="44.6">VDDDAC</text>
<text x="160.7" y="44.6">+0.9V_VDDDAC</text>
<text x="225.6" y="44.6">C3</text>
<text x="225.6" y="47.4">10uF</text>
<text x="238.8" y="44.6">C4</text>
<text x="238.8" y="47.1">.1uF</text>
<text x="251.5" y="44.6">C5</text>
<text x="251.5" y="47.1">.1uF</text>
<text x="313" y="44.6">+0.9V_VDDT</text>
<text x="338.8" y="44.5">H9</text>
<text x="339.3" y="47.3">J9</text>
<text x="345.4" y="43.5">VDDDAC09_4</text>
<text x="345.4" y="46.3">VDDDAC09_5</text>
<text x="369.3" y="43.5">GND7</text>
<text x="369.3" y="46.3">GND8</text>
<text x="379.8" y="44.5">D11</text>
<text x="379.8" y="47.3">E11</text>
<text x="47.7" y="53">120 OHM @ 100MHz</text>
<text x="225.6" y="50.2">16V</text>
<text x="239.1" y="49.9">16V</text>
<text x="251.8" y="49.9">16V</text>
<text x="339" y="53">F3</text>
<text x="345.4" y="49.1">VDDDAC09_6</text>
<text x="367.9" y="51.9">GND10</text>
<text x="369.3" y="49.1">GND9</text>
<text x="379.8" y="50.2">F11</text>
<text x="379.8" y="53">G11</text>
<text x="25.4" y="55.8">C412</text>
<text x="25.4" y="58.7">.01uF</text>
<text x="38.1" y="55.8">C411</text>
<text x="38.1" y="58.7">1uF</text>
<text x="74.7" y="55.8">C415</text>
<text x="74.7" y="58.7">.01uF</text>
<text x="86.6" y="54.4">C416</text>
<text x="86.6" y="57">.1uF</text>
<text x="86.8" y="59.8">16V</text>
<text x="102.9" y="54.4">C10</text>
<text x="102.9" y="57.2">10uF</text>
<text x="116.2" y="54.4">C182</text>
<text x="116.2" y="57">.1uF</text>
<text x="116.5" y="59.8">16V</text>
<text x="127.4" y="54.4">C183</text>
<text x="127.4" y="57">.1uF</text>
<text x="127.7" y="59.8">16V</text>
<text x="138.7" y="54.4">C184</text>
<text x="138.7" y="57">.1uF</text>
<text x="139" y="59.8">16V</text>
<text x="150" y="54.4">C185</text>
<text x="150" y="57">.1uF</text>
<text x="150.3" y="59.8">16V</text>
<text x="161.3" y="54.4">C186</text>
<text x="161.3" y="57">.1uF</text>
<text x="161.6" y="59.8">16V</text>
<text x="172.6" y="54.4">C187</text>
<text x="172.6" y="57">.1uF</text>
<text x="172.8" y="59.8">16V</text>
<text x="338.6" y="55.8">G3</text>
<text x="345.4" y="54.7">VDDT09_1</text>
<text x="345.4" y="57.6">VDDT09_2</text>
<text x="367.9" y="54.7">GND11</text>
<text x="367.9" y="57.6">GND12</text>
<text x="379.8" y="55.8">H11</text>
<text x="379.8" y="58.6">J11</text>
<text x="102.9" y="60">16V</text>
<text x="338.8" y="61.4">D3</text>
<text x="338.8" y="64.3">D4</text>
<text x="345.4" y="63.2">VDDDIG09_1</text>
<text x="345.4" y="66">VDDDIG09_2</text>
<text x="367.9" y="60.4">GND13</text>
<text x="367.9" y="63.2">GND14</text>
<text x="367.9" y="66">GND15</text>
<text x="379.8" y="61.4">K11</text>
<text x="379.8" y="64.3">L11</text>
<text x="14.1" y="71.3">+0.9V_DACDIG</text>
<text x="195.1" y="69.9">PP9</text>
<text x="218.5" y="71.3">+0.9V_VDDDIG</text>
<text x="338.9" y="67.1">E4</text>
<text x="339" y="69.9">F4</text>
<text x="345.4" y="68.8">VDDDIG09_3</text>
<text x="345.4" y="71.6">VDDDIG09_4</text>
<text x="367.9" y="68.8">GND16</text>
<text x="367.9" y="71.6">GND17</text>
<text x="379.8" y="67.1">M11</text>
<text x="379.8" y="69.9">C8</text>
<text x="57" y="75">FB21</text>
<text x="186.1" y="72.7">VDDIG</text>
<text x="314.4" y="74.1">+0.9V_VDDDIG</text>
<text x="338.6" y="72.7">G4</text>
<text x="338.8" y="75.5">H4</text>
<text x="345.4" y="74.5">VDDDIG09_5</text>
<text x="345.4" y="77.3">VDDDIG09_6</text>
<text x="367.9" y="74.5">GND18</text>
<text x="367.9" y="77.3">GND19</text>
<text x="379.8" y="72.7">D8</text>
<text x="379.8" y="75.5">E8</text>
<text x="47.7" y="81.2">120 OHM @ 100MHz</text>
<text x="86.6" y="82.6">C279</text>
<text x="102.9" y="82.6">C11</text>
<text x="116.2" y="82.6">C174</text>
<text x="127.4" y="82.6">C176</text>
<text x="138.7" y="82.6">C175</text>
<text x="150" y="82.6">C177</text>
<text x="161.3" y="82.6">C178</text>
<text x="172.6" y="82.6">C179</text>
<text x="183.8" y="82.6">C180</text>
<text x="195.1" y="82.6">C171</text>
<text x="206.4" y="82.6">C181</text>
<text x="217.7" y="82.6">C13</text>
<text x="229" y="82.6">C14</text>
<text x="338.8" y="81.2">D5</text>
<text x="339.3" y="78.4">J4</text>
<text x="345.4" y="80.1">VDDDIG09_7</text>
<text x="345.4" y="82.9">VDDDIG09_8</text>
<text x="367.9" y="80.1">GND20</text>
<text x="367.9" y="82.9">GND21</text>
<text x="379.8" y="78.4">F8</text>
<text x="379.8" y="81.2">G8</text>
<text x="25.4" y="84">C276</text>
<text x="25.4" y="86.8">.01uF</text>
<text x="38.1" y="84">C277</text>
<text x="38.1" y="86.8">1uF</text>
<text x="74.7" y="84">C278</text>
<text x="74.7" y="86.8">.01uF</text>
<text x="86.6" y="85.2">.1uF</text>
<text x="86.8" y="88">16V</text>
<text x="102.9" y="85.4">10uF</text>
<text x="102.9" y="88.2">16V</text>
<text x="116.2" y="85.2">.1uF</text>
<text x="116.5" y="88">16V</text>
<text x="127.4" y="85.2">.1uF</text>
<text x="127.7" y="88">16V</text>
<text x="138.7" y="85.2">.1uF</text>
<text x="139" y="88">16V</text>
<text x="150" y="85.2">.1uF</text>
<text x="150.3" y="88">16V</text>
<text x="161.3" y="85.2">.1uF</text>
<text x="161.6" y="88">16V</text>
<text x="172.6" y="85.2">.1uF</text>
<text x="172.8" y="88">16V</text>
<text x="183.8" y="85.2">.1uF</text>
<text x="184.1" y="88">16V</text>
<text x="195.1" y="85.2">.1uF</text>
<text x="195.4" y="88">16V</text>
<text x="206.4" y="85.2">.1uF</text>
<text x="206.7" y="88">16V</text>
<text x="217.7" y="85.2">.1uF</text>
<text x="218" y="88">16V</text>
<text x="229" y="85.2">.1uF</text>
<text x="229.2" y="88">16V</text>
<text x="305.9" y="86.8">+1.8V_VDDIO</text>
<text x="339.3" y="84">J5</text>
<text x="339.3" y="86.8">J6</text>
<text x="339.3" y="89.6">J7</text>
<text x="345.4" y="85.7">VDDDIG09_9</text>
<text x="345.4" y="88.6">VDDDIG09_10</text>
<text x="367.9" y="85.7">GND22</text>
<text x="367.9" y="88.6">GND23</text>
<text x="379.8" y="84">H8</text>
<text x="379.8" y="86.8">J8</text>
<text x="379.8" y="89.6">E7</text>
<text x="286.2" y="95.3">+1.8V_VDDAPLL</text>
<text x="338.9" y="95.3">K6</text>
<text x="345.4" y="91.4">VDDDIG09_11</text>
<text x="367.9" y="91.4">GND24</text>
<text x="367.9" y="94.2">GND25</text>
<text x="379.8" y="92.5">F7</text>
<text x="379.8" y="95.3">G7</text>
<text x="338.9" y="98.1">K7</text>
<text x="345.4" y="97">VDDIO18_1</text>
<text x="345.4" y="99.8">VDDIO18_2</text>
<text x="367.9" y="97">GND26</text>
<text x="367.9" y="99.8">GND27</text>
<text x="379.8" y="98.1">H7</text>
<text x="379.8" y="100.9">E6</text>
<text x="337.5" y="106.6">B10</text>
<text x="338.9" y="103.7">B9</text>
<text x="345.4" y="105.5">VDDAPLL18_1</text>
<text x="367.9" y="102.7">GND28</text>
<text x="367.9" y="105.5">GND29</text>
<text x="379.8" y="103.7">F6</text>
<text x="379.8" y="106.6">G6</text>
<text x="320" y="112.2">+1.8V_VDDR</text>
<text x="345.4" y="108.3">VDDAPLL18_2</text>
<text x="367.9" y="108.3">GND30</text>
<text x="367.9" y="111.1">GND31</text>
<text x="367.9" y="113.9">GND32</text>
<text x="379.8" y="109.4">H6</text>
<text x="379.8" y="112.2">A5</text>
<text x="338.6" y="117.8">G2</text>
<text x="339" y="115">F2</text>
<text x="345.4" y="116.8">VDDR18_1</text>
<text x="345.4" y="119.6">VDDR18_2</text>
<text x="367.9" y="116.8">GND33</text>
<text x="367.9" y="119.6">GND34</text>
<text x="379.8" y="115">B5</text>
<text x="379.8" y="117.8">E5</text>
<text x="11.3" y="124.9">+1.8V_DAC</text>
<text x="52.7" y="123.5">PP4</text>
<text x="66.3" y="124.9">+1.8V_VDDIO</text>
<text x="320" y="123.5">+1.8V_VDDS</text>
<text x="367.9" y="122.4">GND35</text>
<text x="367.9" y="125.2">GND36</text>
<text x="379.8" y="120.7">F5</text>
<text x="379.8" y="123.5">G5</text>
<text x="21.2" y="130.5">R229</text>
<text x="38.1" y="130.5">0</text>
<text x="43.7" y="126.3">VDDIO</text>
<text x="338.8" y="126.3">C6</text>
<text x="338.8" y="129.1">C7</text>
<text x="345.4" y="128">VDDS18_1</text>
<text x="345.4" y="130.9">VDDS18_2</text>
<text x="367.9" y="128">GND37</text>
<text x="367.9" y="130.9">GND38</text>
<text x="379.8" y="126.3">H5</text>
<text x="379.8" y="129.1">A4</text>
<text x="379.8" y="131.9">B4</text>
<text x="50.8" y="136.2">C15</text>
<text x="64" y="136.2">C23</text>
<text x="75.3" y="136.2">C24</text>
<text x="338.8" y="137.6">D6</text>
<text x="367.9" y="133.7">GND39</text>
<text x="367.9" y="136.5">GND40</text>
<text x="379.8" y="134.7">M4</text>
<text x="379.8" y="137.6">B3</text>
<text x="50.8" y="139">10uF</text>
<text x="50.8" y="141.8">16V</text>
<text x="64" y="138.7">.1uF</text>
<text x="64.3" y="141.5">16V</text>
<text x="75.3" y="138.7">.1uF</text>
<text x="75.6" y="141.5">16V</text>
<text x="300.3" y="143.2">+1.8V_VDDAREF</text>
<text x="338.8" y="140.4">D7</text>
<text x="345.4" y="139.3">VQPS18_1</text>
<text x="345.4" y="142.1">VQPS18_2</text>
<text x="367.9" y="139.3">GND41</text>
<text x="367.9" y="142.1">GND42</text>
<text x="379.8" y="140.4">C3</text>
<text x="379.8" y="143.2">L3</text>
<text x="337.3" y="146">C10</text>
<text x="337.5" y="148.8">K10</text>
<text x="345.4" y="147.8">VDDAREF18_1</text>
<text x="367.9" y="144.9">GND43</text>
<text x="367.9" y="147.8">GND44</text>
<text x="379.8" y="146">B2</text>
<text x="379.8" y="148.8">C2</text>
<text x="64" y="155.4">FB25</text>
<text x="105.7" y="154.5">VDDAPLL</text>
<text x="117.6" y="150.3">PP5</text>
<text x="126.9" y="151.7">+1.8V_VDDAPLL</text>
<text x="345.4" y="150.6">VDDAREF18_2</text>
<text x="367.9" y="150.6">GND45</text>
<text x="367.9" y="153.4">GND46</text>
<text x="379.8" y="151.7">D2</text>
<text x="379.8" y="154.5">E2</text>
<text x="54.7" y="161.6">120 OHM @ 100MHz</text>
<text x="310.2" y="158.7">+3.3V_VDDADAC</text>
<text x="337.3" y="157.3">D10</text>
<text x="337.5" y="160.1">E10</text>
<text x="345.4" y="159">VDDADAC33_1</text>
<text x="345.4" y="161.9">VDDADAC33_2</text>
<text x="367.9" y="156.2">GND47</text>
<text x="367.9" y="159">GND48</text>
<text x="367.9" y="161.9">GND49</text>
<text x="379.8" y="157.3">H2</text>
<text x="379.8" y="160.1">J2</text>
<text x="33.8" y="164.4">C406</text>
<text x="33.8" y="167.2">.01uF</text>
<text x="46.5" y="164.4">C405</text>
<text x="46.5" y="167.2">1uF</text>
<text x="84.6" y="164.4">C407</text>
<text x="84.6" y="167.2">.01uF</text>
<text x="96.4" y="163">C408</text>
<text x="96.4" y="165.5">.1uF</text>
<text x="114.2" y="163">C17</text>
<text x="114.2" y="165.8">10uF</text>
<text x="127.4" y="163">C25</text>
<text x="127.4" y="165.5">.1uF</text>
<text x="138.7" y="163">C26</text>
<text x="138.7" y="165.5">.1uF</text>
<text x="337.3" y="162.9">H10</text>
<text x="337.9" y="165.8">J10</text>
<text x="345.4" y="164.7">VDDADAC33_3</text>
<text x="345.4" y="167.5">VDDADAC33_4</text>
<text x="367.9" y="164.7">GND50</text>
<text x="367.9" y="167.5">GND51</text>
<text x="379.8" y="162.9">K2</text>
<text x="379.8" y="165.8">L2</text>
<text x="96.7" y="168.3">16V</text>
<text x="114.2" y="168.6">16V</text>
<text x="127.7" y="168.3">16V</text>
<text x="139" y="168.3">16V</text>
<text x="352.4" y="171.4">DAC38J84</text>
<text x="54.1" y="182.7">PP7</text>
<text x="80.4" y="184.1">+1.8V_VDDS</text>
<text x="21.2" y="189.8">R228</text>
<text x="38.1" y="189.8">0</text>
<text x="46.5" y="186.9">VDDS</text>
<text x="259.4" y="188.3">+3.3V_DAC</text>
<text x="50.8" y="195.4">C18</text>
<text x="64" y="195.4">C27</text>
<text x="64" y="197.9">.1uF</text>
<text x="75.3" y="195.4">C28</text>
<text x="75.3" y="197.9">.1uF</text>
<text x="341.2" y="195.4">VDDADAC</text>
<text x="354.4" y="192.6">PP6</text>
<text x="380.6" y="195.4">+3.3V_VDDADAC</text>
<text x="50.8" y="198.2">10uF</text>
<text x="50.8" y="201">16V</text>
<text x="64.3" y="200.7">16V</text>
<text x="75.6" y="200.7">16V</text>
<text x="297.5" y="199.6">FB33</text>
<text x="124.1" y="209.5">+1.8V_VDDAREF</text>
<text x="269.3" y="208.1">C393</text>
<text x="282" y="208.1">C392</text>
<text x="289" y="205.3">120 OHM @ 100MHz</text>
<text x="320" y="208.1">C391</text>
<text x="331.9" y="206.7">C402</text>
<text x="331.9" y="209.2">.1uF</text>
<text x="345.4" y="206.7">C22</text>
<text x="345.4" y="209.5">10uF</text>
<text x="358.6" y="206.7">C169</text>
<text x="358.6" y="209.2">.1uF</text>
<text x="369.9" y="206.7">C170</text>
<text x="369.9" y="209.2">.1uF</text>
<text x="381.2" y="206.7">C172</text>
<text x="381.2" y="209.2">.01uF</text>
<text x="392.5" y="206.7">C173</text>
<text x="392.5" y="209.2">.01uF</text>
<text x="116.2" y="213.7">PP10</text>
<text x="269.3" y="210.9">.01uF</text>
<text x="282" y="210.9">1uF</text>
<text x="320" y="210.9">.01uF</text>
<text x="332.1" y="212">16V</text>
<text x="345.4" y="212.3">16V</text>
<text x="358.9" y="212">16V</text>
<text x="370.2" y="212">16V</text>
<text x="381.5" y="212">10V</text>
<text x="392.8" y="212">10V</text>
<text x="64" y="218.8">FB32</text>
<text x="104.3" y="218">VDDAREF</text>
<text x="33.8" y="227.8">C395</text>
<text x="46.5" y="227.8">C394</text>
<text x="54.7" y="225">120 OHM @ 100MHz</text>
<text x="84.6" y="227.8">C401</text>
<text x="96.4" y="226.4">C404</text>
<text x="112.8" y="226.4">C20</text>
<text x="126" y="226.4">C31</text>
<text x="137.3" y="226.4">C32</text>
<text x="33.8" y="230.6">.01uF</text>
<text x="46.5" y="230.6">1uF</text>
<text x="84.6" y="230.6">.01uF</text>
<text x="96.4" y="228.9">.1uF</text>
<text x="96.7" y="231.8">16V</text>
<text x="112.8" y="229.2">10uF</text>
<text x="112.8" y="232.1">16V</text>
<text x="126" y="228.9">.1uF</text>
<text x="126.3" y="231.8">16V</text>
<text x="137.3" y="228.9">.1uF</text>
<text x="137.6" y="231.8">16V</text>
<text x="64" y="245.6">FB29</text>
<text x="108.6" y="244.7">VDDR</text>
<text x="116.2" y="240.5">PP8</text>
<text x="128.3" y="243.3">+1.8V_VDDR</text>
<text x="54.7" y="251.8">120 OHM @ 100MHz</text>
<text x="33.8" y="254.6">C397</text>
<text x="33.8" y="257.4">.01uF</text>
<text x="46.5" y="254.6">C396</text>
<text x="46.5" y="257.4">1uF</text>
<text x="84.6" y="254.6">C399</text>
<text x="84.6" y="257.4">.01uF</text>
<text x="96.4" y="253.2">C403</text>
<text x="96.4" y="255.7">.1uF</text>
<text x="112.8" y="253.2">C21</text>
<text x="112.8" y="256">10uF</text>
<text x="126" y="253.2">C33</text>
<text x="126" y="255.7">.1uF</text>
<text x="137.3" y="253.2">C34</text>
<text x="137.3" y="255.7">.1uF</text>
<text x="324.3" y="253.2">Title</text>
<text x="96.7" y="258.6">16V</text>
<text x="112.8" y="258.8">16V</text>
<text x="126.3" y="258.6">16V</text>
<text x="137.6" y="258.6">16V</text>
<text x="324.3" y="261.6">Size</text>
<text x="335.5" y="261.6">Document Number</text>
<text x="417.3" y="261.6">Rev</text>
<text x="324.3" y="270.1">Date:</text>
<text x="380.6" y="270.1">Sheet</text>
<text x="403.2" y="270.1">of</text>
</g>
<g font-size="2">
<text x="45.1" y="2.1">5</text>
<text x="129.7" y="2.1">4</text>
<text x="214.3" y="2.1">3</text>
<text x="298.9" y="2.1">2</text>
<text x="383.5" y="2.1">1</text>
<text x=".7" y="38.1">D</text>
<text x="426.5" y="38.1">D</text>
<text x=".7" y="105.1">C</text>
<text x="426.5" y="105.1">C</text>
<text x=".7" y="172">B</text>
<text x="426.5" y="172">B</text>
<text x=".7" y="239">A</text>
<text x="426.5" y="239">A</text>
<text x="45.1" y="272.8">5</text>
<text x="129.7" y="272.8">4</text>
<text x="214.3" y="272.8">3</text>
<text x="298.9" y="272.8">2</text>
<text x="383.5" y="272.8">1</text>
</g>
</svg>
